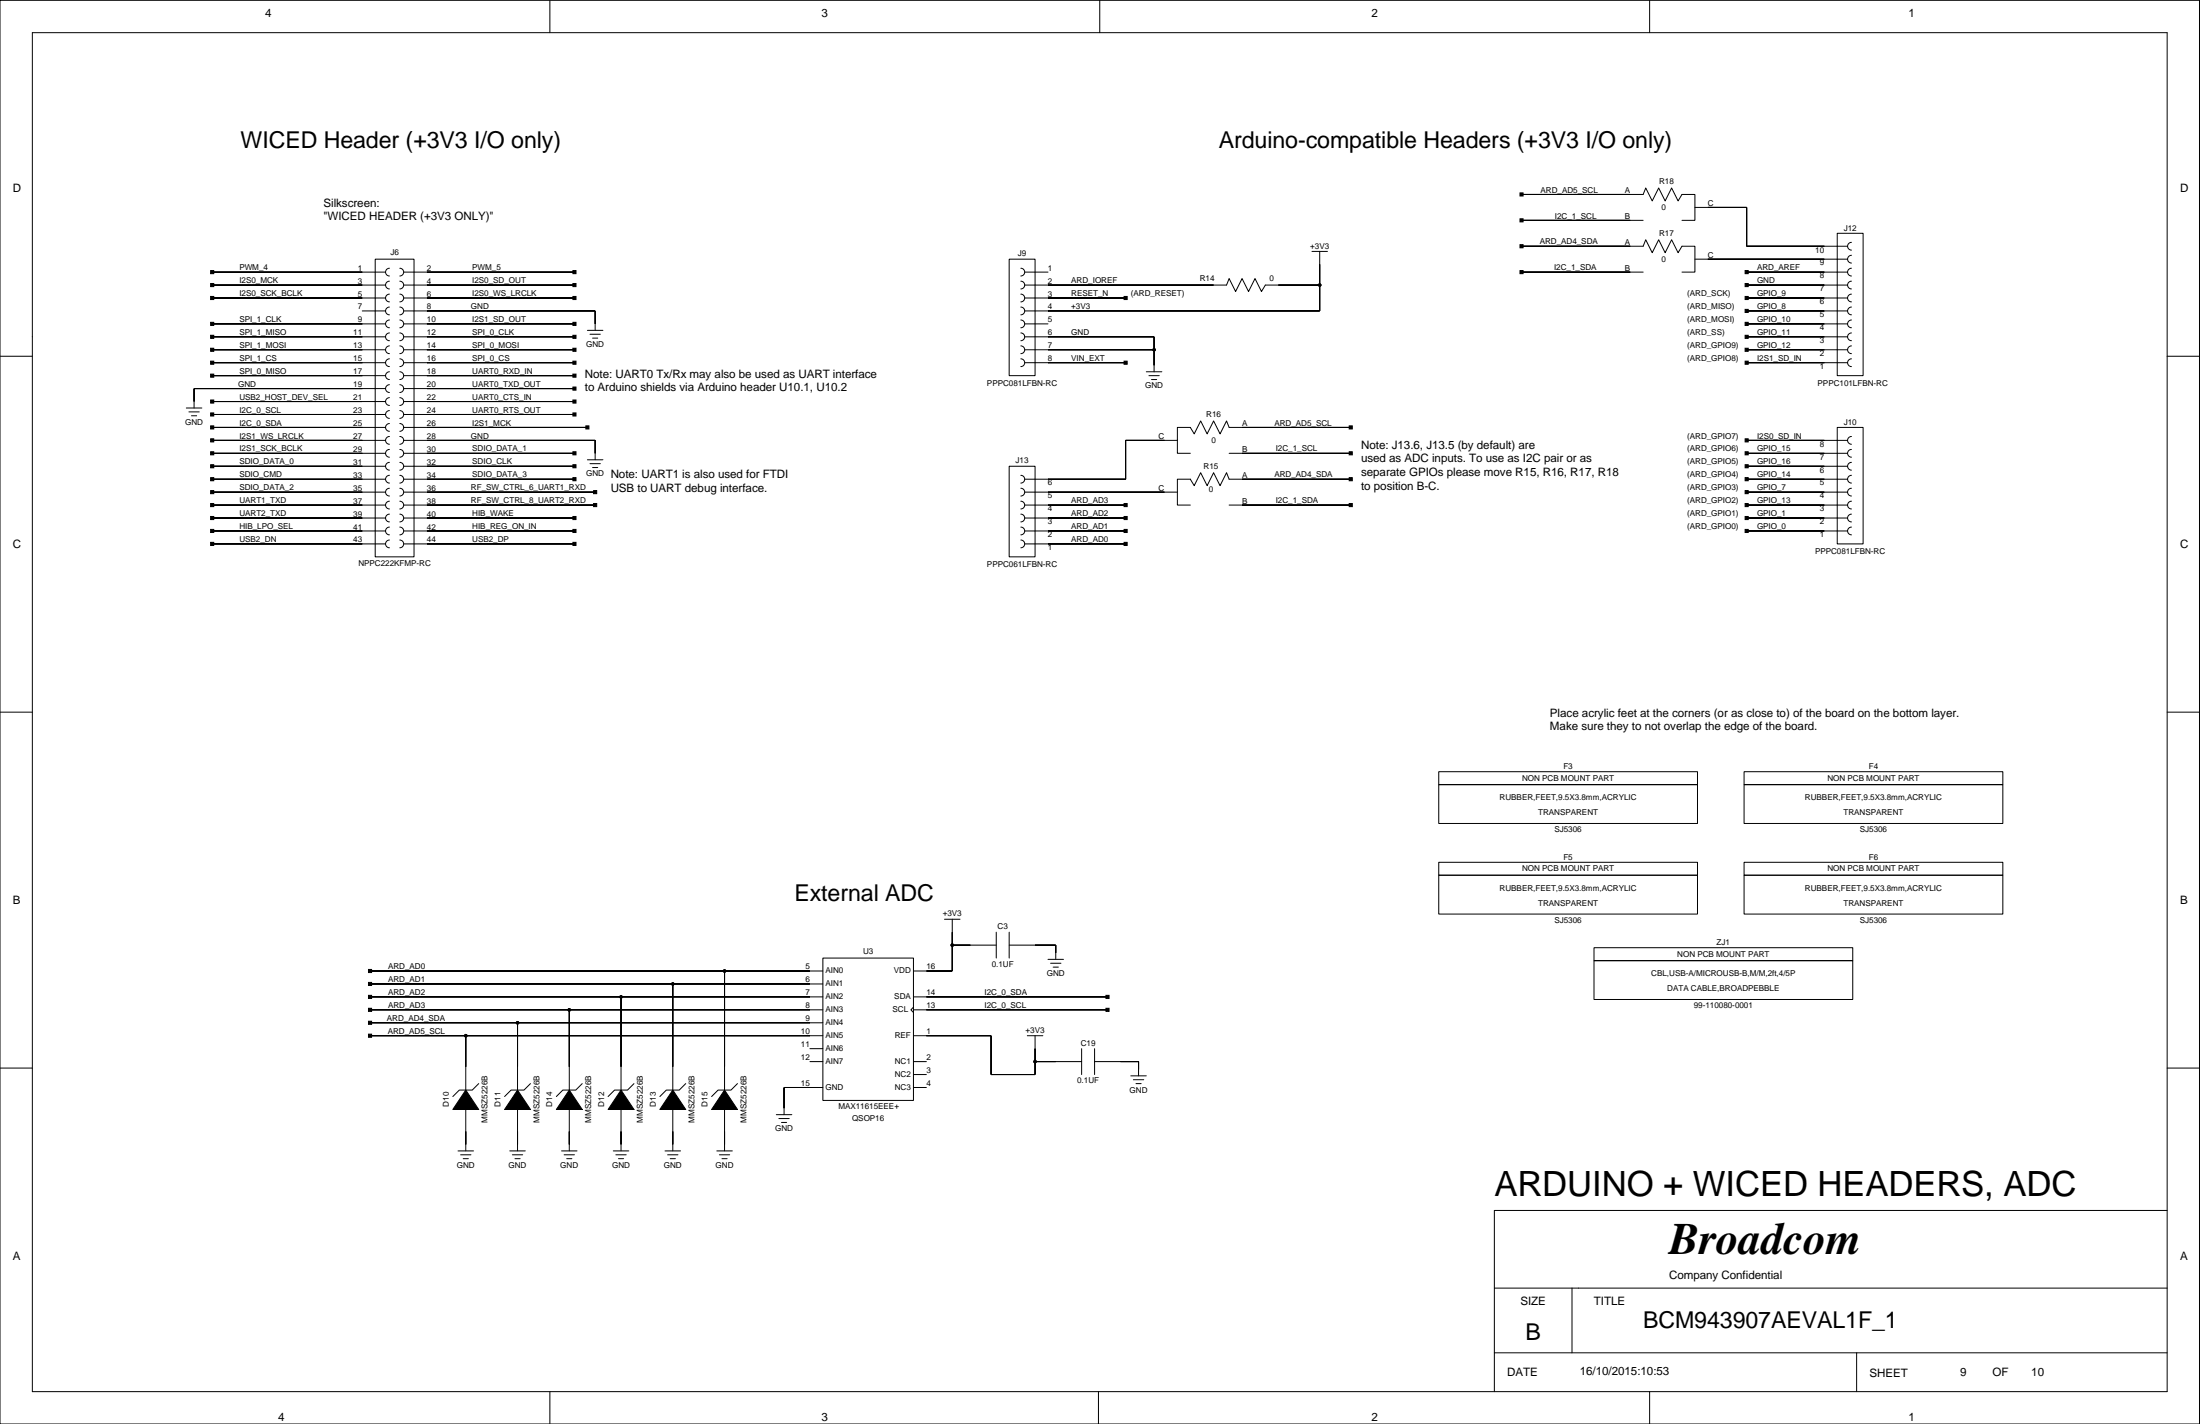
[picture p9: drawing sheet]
<svg xmlns="http://www.w3.org/2000/svg" width="432mm" height="279mm" viewBox="0 0 432 279" stroke-linecap="round" stroke-linejoin="round" font-family="sans-serif">
<g fill="none" stroke="#000" stroke-width=".2">
<path d="M0 .1h431.7v279.3h-431.7zM6.3 6.4h419.1v266.7h-419.1zM107.9 .1v6.3M215.9 .1v6.3M323.8 .1v6.3M298.6 38.2h23.9l.5-1.3 1.3 2.5 1.3-2.5 1.2 2.5 1.3-2.5 1.3 2.5 .7-1.2h2.6v5h-2.6M41.6 58.5h34.1M41.6 55.9h34.1M41.6 53.4h34.1M73.6 50.9h7.7v58.4h-7.7zM76.4 57.7a.76 .76 0 0 0-.7 .8 .76 .76 0 0 0 .7 .7M76.4 55.2a.76 .76 0 0 0-.7 .7 .76 .76 0 0 0 .7 .8"/>
<path d="M76.4 52.6a.76 .76 0 0 0-.7 .8 .76 .76 0 0 0 .7 .8M78.5 57.7a.76 .76 0 0 1 .7 .8 .76 .76 0 0 1-.7 .7M78.5 55.2a.76 .76 0 0 1 .7 .7 .76 .76 0 0 1-.7 .8M78.5 52.6a.76 .76 0 0 1 .7 .8 .76 .76 0 0 1-.7 .8M79.2 58.5h33.6M79.2 55.9h33.6M79.2 53.4h33.6M198.1 50.9h5.1v22.8h-5.1zM200.4 57.7a.76 .76 0 0 1 .7 .8 .76 .76 0 0 1-.7 .7M200.4 55.2a.76 .76 0 0 1 .7 .7 .76 .76 0 0 1-.7 .8M200.4 52.6a.76 .76 0 0 1 .7 .8 .76 .76 0 0 1-.7 .8M201.1 55.9h39.6l.5-1.2 1.3 2.5 1.3-2.5 1.3 2.5 1.2-2.5 1.3 2.5 .8-1.3h10.6"/>
<path d="M201.1 58.5h19.8M201.1 53.4h4.6M257.5 49.3h3M259 49.3v11.7h-57.9M298.6 48.3h23.9l.5-1.3 1.3 2.6 1.3-2.6 1.2 2.6 1.3-2.6 1.3 2.6 .7-1.3h2.6v5.1h-2.6M298.6 53.4h23.9M298.6 43.2h23.9M332.7 50.9h29.9M332.7 40.7h10.1v7.6h19.8M342.8 58.5h19.8M342.8 55.9h19.8M342.8 53.4h19.8"/>
<path d="M360.6 45.8h5.1v27.9h-5.1zM363.4 47.6a.76 .76 0 0 0-.8 .7 .76 .76 0 0 0 .8 .8M363.4 50.1a.76 .76 0 0 0-.8 .8 .76 .76 0 0 0 .8 .7M363.4 52.6a.76 .76 0 0 0-.8 .8 .76 .76 0 0 0 .8 .8M363.4 55.2a.76 .76 0 0 0-.8 .7 .76 .76 0 0 0 .8 .8M363.4 57.7a.76 .76 0 0 0-.8 .8 .76 .76 0 0 0 .8 .7M0 69.9h6.3M41.6 68.6h34.1M41.6 66.1h34.1M41.6 71.2h34.1M41.6 63.5h34.1M41.6 78.8h34.1"/>
<path d="M41.6 73.7h34.1M71.1 61h4.6M75.7 76.2h-37.6v3.9M76.4 78a.76 .76 0 0 0-.7 .8 .76 .76 0 0 0 .7 .7M76.4 75.5a.76 .76 0 0 0-.7 .7 .76 .76 0 0 0 .7 .8M76.4 72.9a.76 .76 0 0 0-.7 .8 .76 .76 0 0 0 .7 .8M76.4 70.4a.76 .76 0 0 0-.7 .8 .76 .76 0 0 0 .7 .7M76.4 67.9a.76 .76 0 0 0-.7 .7 .76 .76 0 0 0 .7 .8M76.4 65.3a.76 .76 0 0 0-.7 .8 .76 .76 0 0 0 .7 .8M76.4 62.8a.76 .76 0 0 0-.7 .7 .76 .76 0 0 0 .7 .8M76.4 60.2a.76 .76 0 0 0-.7 .8 .76 .76 0 0 0 .7 .8M78.5 78a.76 .76 0 0 1 .7 .8 .76 .76 0 0 1-.7 .7"/>
<path d="M78.5 75.5a.76 .76 0 0 1 .7 .7 .76 .76 0 0 1-.7 .8M78.5 72.9a.76 .76 0 0 1 .7 .8 .76 .76 0 0 1-.7 .8M78.5 70.4a.76 .76 0 0 1 .7 .8 .76 .76 0 0 1-.7 .7M78.5 67.9a.76 .76 0 0 1 .7 .7 .76 .76 0 0 1-.7 .8M78.5 65.3a.76 .76 0 0 1 .7 .8 .76 .76 0 0 1-.7 .8M78.5 62.8a.76 .76 0 0 1 .7 .7 .76 .76 0 0 1-.7 .8M78.5 60.2a.76 .76 0 0 1 .7 .8 .76 .76 0 0 1-.7 .8M79.2 68.6h33.6M79.2 66.1h33.6M79.2 71.2h33.6M79.2 63.5h33.6M79.2 78.8h33.6"/>
<path d="M79.2 73.7h33.6M79.2 76.2h33.6M79.2 61h37.6v3.8M115.3 64.8h3M115.8 65.6h2M116.3 66.3h1M200.4 70.4a.76 .76 0 0 1 .7 .8 .76 .76 0 0 1-.7 .7M200.4 67.9a.76 .76 0 0 1 .7 .7 .76 .76 0 0 1-.7 .8M200.4 65.3a.76 .76 0 0 1 .7 .8 .76 .76 0 0 1-.7 .8M200.4 62.8a.76 .76 0 0 1 .7 .7 .76 .76 0 0 1-.7 .8M200.4 60.2a.76 .76 0 0 1 .7 .8 .76 .76 0 0 1-.7 .8M201.1 68.6h25.4"/>
<path d="M201.1 66.1h25.4v6.8M201.1 71.2h19.8M201.1 63.5h4.6M225 72.9h3M225.5 73.7h2M226 74.5h1M342.8 68.6h19.8M342.8 66.1h19.8M342.8 71.2h19.8M342.8 63.5h19.8M342.8 61h19.8M363.4 60.2a.76 .76 0 0 0-.8 .8 .76 .76 0 0 0 .8 .8"/>
<path d="M363.4 62.8a.76 .76 0 0 0-.8 .7 .76 .76 0 0 0 .8 .8M363.4 65.3a.76 .76 0 0 0-.8 .8 .76 .76 0 0 0 .8 .8M363.4 67.9a.76 .76 0 0 0-.8 .7 .76 .76 0 0 0 .8 .8M363.4 70.4a.76 .76 0 0 0-.8 .8 .76 .76 0 0 0 .8 .7M425.4 69.9h6.3M36.6 80.1h3M37.1 80.8h2M37.6 81.6h1M41.6 91.5h34.1M41.6 94h34.1M41.6 88.9h34.1M41.6 96.6h34.1"/>
<path d="M41.6 83.9h34.1M41.6 99.1h34.1M41.6 86.4h34.1M41.6 81.3h34.1M76.4 98.3a.76 .76 0 0 0-.7 .8 .76 .76 0 0 0 .7 .8M76.4 95.8a.76 .76 0 0 0-.7 .8 .76 .76 0 0 0 .7 .7M76.4 93.3a.76 .76 0 0 0-.7 .7 .76 .76 0 0 0 .7 .8M76.4 90.7a.76 .76 0 0 0-.7 .8 .76 .76 0 0 0 .7 .7M76.4 88.2a.76 .76 0 0 0-.7 .7 .76 .76 0 0 0 .7 .8M76.4 85.6a.76 .76 0 0 0-.7 .8 .76 .76 0 0 0 .7 .8M76.4 83.1a.76 .76 0 0 0-.7 .8 .76 .76 0 0 0 .7 .7M76.4 80.6a.76 .76 0 0 0-.7 .7 .76 .76 0 0 0 .7 .8"/>
<path d="M78.5 98.3a.76 .76 0 0 1 .7 .8 .76 .76 0 0 1-.7 .8M78.5 95.8a.76 .76 0 0 1 .7 .8 .76 .76 0 0 1-.7 .7M78.5 93.3a.76 .76 0 0 1 .7 .7 .76 .76 0 0 1-.7 .8M78.5 90.7a.76 .76 0 0 1 .7 .8 .76 .76 0 0 1-.7 .7M78.5 88.2a.76 .76 0 0 1 .7 .7 .76 .76 0 0 1-.7 .8M78.5 85.6a.76 .76 0 0 1 .7 .8 .76 .76 0 0 1-.7 .8M78.5 83.1a.76 .76 0 0 1 .7 .8 .76 .76 0 0 1-.7 .7M78.5 80.6a.76 .76 0 0 1 .7 .7 .76 .76 0 0 1-.7 .8M79.2 91.5h33.6M79.2 94h33.6M79.2 88.9h33.6M79.2 96.6h37.6"/>
<path d="M79.2 83.9h36.1M79.2 99.1h37.6M79.2 86.4h37.6v3.8M79.2 81.3h33.6M115.3 90.2h3M115.8 91h2M116.3 91.7h1M198.1 91.5h5.1v17.8h-5.1zM200.4 93.3a.76 .76 0 0 1 .7 .7 .76 .76 0 0 1-.7 .8M200.4 95.8a.76 .76 0 0 1 .7 .8 .76 .76 0 0 1-.7 .7M200.4 98.3a.76 .76 0 0 1 .7 .8 .76 .76 0 0 1-.7 .8M201.1 96.6h30"/>
<path d="M201.1 99.1h19.8M231.1 86.4h-10.2v7.6h-19.8M241.2 88.9h23.9M241.2 99.1h23.9M265.1 83.9h-23.9l-.5-1.3-1.2 2.5-1.3-2.5-1.3 2.5-1.2-2.5-1.3 2.5-.8-1.2h-2.5v5h2.5M265.1 94h-23.9l-.5-1.2-1.2 2.5-1.3-2.5-1.3 2.5-1.2-2.5-1.3 2.5-.8-1.3h-2.5v5.1h2.5M342.8 91.5h19.8M342.8 94h19.8M342.8 88.9h19.8M342.8 96.6h19.8M342.8 99.1h19.8M342.8 86.4h19.8"/>
<path d="M360.6 83.9h5.1v22.8h-5.1zM363.4 85.6a.76 .76 0 0 0-.8 .8 .76 .76 0 0 0 .8 .8M363.4 88.2a.76 .76 0 0 0-.8 .7 .76 .76 0 0 0 .8 .8M363.4 90.7a.76 .76 0 0 0-.8 .8 .76 .76 0 0 0 .8 .7M363.4 93.3a.76 .76 0 0 0-.8 .7 .76 .76 0 0 0 .8 .8M363.4 95.8a.76 .76 0 0 0-.8 .8 .76 .76 0 0 0 .8 .7M363.4 98.3a.76 .76 0 0 0-.8 .8 .76 .76 0 0 0 .8 .8M41.6 101.6h34.1M41.6 104.2h34.1M41.6 106.7h34.1M76.4 106a.76 .76 0 0 0-.7 .7 .76 .76 0 0 0 .7 .8M76.4 100.9a.76 .76 0 0 0-.7 .7 .76 .76 0 0 0 .7 .8"/>
<path d="M76.4 103.4a.76 .76 0 0 0-.7 .8 .76 .76 0 0 0 .7 .7M78.5 106a.76 .76 0 0 1 .7 .7 .76 .76 0 0 1-.7 .8M78.5 100.9a.76 .76 0 0 1 .7 .7 .76 .76 0 0 1-.7 .8M78.5 103.4a.76 .76 0 0 1 .7 .8 .76 .76 0 0 1-.7 .7M79.2 101.6h33.6M79.2 104.2h33.6M79.2 106.7h33.6M200.4 100.9a.76 .76 0 0 1 .7 .7 .76 .76 0 0 1-.7 .8M200.4 103.4a.76 .76 0 0 1 .7 .8 .76 .76 0 0 1-.7 .7M200.4 106a.76 .76 0 0 1 .7 .7 .76 .76 0 0 1-.7 .8M201.1 101.6h19.8M201.1 104.2h19.8"/>
<path d="M201.1 106.7h19.8M342.8 101.6h19.8M342.8 104.2h19.8M363.4 100.9a.76 .76 0 0 0-.8 .7 .76 .76 0 0 0 .8 .8M363.4 103.4a.76 .76 0 0 0-.8 .8 .76 .76 0 0 0 .8 .7M0 139.7h6.3M334.7 133.6h.1M425.4 139.7h6.3M282.4 154h50.8v7.6h-50.8zM282.4 151.4h50.8v2.6h-50.8zM342.3 154h50.8v7.6h-50.8zM342.3 151.4h50.8v2.6h-50.8z"/>
<path d="M282.4 171.7h50.8v7.6h-50.8zM282.4 169.2h50.8v2.5h-50.8zM342.3 171.7h50.8v7.6h-50.8zM342.3 169.2h50.8v2.5h-50.8zM72.6 190.5h88.9M72.6 198.1h88.9M72.6 195.6h88.9M72.6 193.1h88.9M111.7 198.1v15.8M121.9 195.6v18.3M132.1 193.1v20.8M142.2 190.5v23.4"/>
<path d="M161.5 188h17.8v27.9h-17.8zM179.3 197.6l-.5 .5 .5 .5M179.3 198.1h38.1M179.3 195.6h38.1M185.4 180.4h3M186.9 180.4v10.1h-7.6M186.9 185.4h8.6M195.5 182.9v5.1M198.1 185.4h9.1v2.8M198.1 182.9v5.1M205.7 188.2h3M206.2 189h2"/>
<path d="M206.7 189.8h1M312.9 188.5h50.7v7.6h-50.7zM312.9 185.9h50.7v2.6h-50.7zM0 209.6h6.3M72.6 200.7h88.9M72.6 203.2h88.9M91.4 203.2v10.7M91.4 217.7v8.1M94 212.6l-1.3 1.3h-2.6l-1.2 1.3M101.6 200.7v13.2M101.6 217.7v8.1M104.1 212.6l-1.3 1.3h-2.5l-1.3 1.3"/>
<path d="M111.7 217.7v8.1M114.3 212.6l-1.3 1.3h-2.5l-1.3 1.3M121.9 217.7v8.1M124.4 212.6l-1.2 1.3h-2.6l-1.2 1.3M132.1 217.7v8.1M134.6 212.6l-1.3 1.3h-2.5l-1.3 1.3M142.2 217.7v8.1M144.7 212.6l-1.2 1.3h-2.6l-1.2 1.3M152.4 218.7h3M152.9 219.5h2M159 205.8h2.5M159 208.3h2.5"/>
<path d="M161.5 213.4h-7.6v5.3M179.3 203.2h15.2v7.6h8.7v-7.6M179.3 208.3h2.5M179.3 213.4h2.5M179.3 210.8h2.5M201.6 203.2h3.1M203.2 208.3h9.1M212.3 205.8v5M214.8 208.3h8.7v2.8M214.8 205.8v5M221.9 211.1h3.1M222.5 211.9h2"/>
<path d="M223 212.6h1M333.4 211.1h.1M425.4 209.6h6.3M89.9 225.8h3M90.4 226.6h2M90.9 227.3h1M100.1 225.8h3M100.6 226.6h2M101.1 227.3h1M110.2 225.8h3.1M110.7 226.6h2.1M111.2 227.3h1"/>
<path d="M120.4 225.8h3M120.9 226.6h2M121.4 227.3h1M130.5 225.8h3.1M131 226.6h2.1M131.5 227.3h1.1M140.7 225.8h3M141.2 226.6h2M141.7 227.3h1M153.4 220.2h1M216.1 229.9h.1M425.4 237.5h-132.1v35.6"/>
<path d="M293.3 252.7h132.1M308.5 252.7v12.7M107.9 273.1v6.3M215.6 273.1v6.3M293.3 265.4h132.1M323.8 273.1v6.3M364.4 265.4v7.7"/>
<circle cx="259" cy="55.9" r=".25"/>
<circle cx="226.5" cy="68.6" r=".25"/>
<circle cx="111.7" cy="198.1" r=".25"/>
<circle cx="121.9" cy="195.6" r=".25"/>
<circle cx="132.1" cy="193.1" r=".25"/>
<circle cx="142.2" cy="190.5" r=".25"/>
<circle cx="186.9" cy="185.4" r=".25"/>
<circle cx="91.4" cy="203.2" r=".25"/>
<circle cx="101.6" cy="200.7" r=".25"/>
<circle cx="203.2" cy="208.3" r=".25"/>
</g>
<g fill="#000" stroke="#000" stroke-width=".2">
<path d="M298.3 37.9h.6v.6h-.6z" fill-rule="evenodd"/>
<path d="M298.6 38.2h21.4z" fill-rule="evenodd"/>
<path d="M41.3 55.6h.7v.6h-.7z" fill-rule="evenodd"/>
<path d="M41.3 58.2h.7v.6h-.7z" fill-rule="evenodd"/>
<path d="M41.3 53.1h.7v.6h-.7z" fill-rule="evenodd"/>
<path d="M41.6 55.9h29.5z" fill-rule="evenodd"/>
<path d="M41.6 58.5h29.5z" fill-rule="evenodd"/>
<path d="M41.6 53.4h29.5z" fill-rule="evenodd"/>
<path d="M112.4 58.2h.7v.6h-.7z" fill-rule="evenodd"/>
<path d="M112.4 55.6h.7v.6h-.7z" fill-rule="evenodd"/>
<path d="M112.4 53.1h.7v.6h-.7z" fill-rule="evenodd"/>
<path d="M83.8 58.5h29z" fill-rule="evenodd"/>
<path d="M83.8 55.9h29z" fill-rule="evenodd"/>
<path d="M83.8 53.4h29z" fill-rule="evenodd"/>
<path d="M220.6 58.2h.6v.6h-.6z" fill-rule="evenodd"/>
<path d="M205.7 58.5h15.2z" fill-rule="evenodd"/>
<path d="M205.7 55.9h32.5z" fill-rule="evenodd"/>
<path d="M250.9 55.9h8.1z" fill-rule="evenodd"/>
<path d="M259 55.9v5.1z" fill-rule="evenodd"/>
<path d="M259 51.9v4z" fill-rule="evenodd"/>
<path d="M298.3 48h.6v.6h-.6z" fill-rule="evenodd"/>
<path d="M298.3 42.9h.6v.6h-.6z" fill-rule="evenodd"/>
<path d="M298.3 53.1h.6v.6h-.6z" fill-rule="evenodd"/>
<path d="M298.6 48.3h21.4z" fill-rule="evenodd"/>
<path d="M298.6 43.2h21.4z" fill-rule="evenodd"/>
<path d="M298.6 53.4h21.4z" fill-rule="evenodd"/>
<path d="M342.5 53.1h.6v.6h-.6z" fill-rule="evenodd"/>
<path d="M342.5 55.6h.6v.6h-.6z" fill-rule="evenodd"/>
<path d="M342.5 58.2h.6v.6h-.6z" fill-rule="evenodd"/>
<path d="M335.2 40.7h7.6z" fill-rule="evenodd"/>
<path d="M342.8 40.7v7.6z" fill-rule="evenodd"/>
<path d="M342.8 53.4h15.3z" fill-rule="evenodd"/>
<path d="M342.8 55.9h15.3z" fill-rule="evenodd"/>
<path d="M342.8 58.5h15.3z" fill-rule="evenodd"/>
<path d="M335.2 50.9h22.9z" fill-rule="evenodd"/>
<path d="M342.8 48.3h15.3z" fill-rule="evenodd"/>
<path d="M38.1 76.2v2.6z" fill-rule="evenodd"/>
<path d="M41.3 78.5h.7v.6h-.7z" fill-rule="evenodd"/>
<path d="M41.3 70.9h.7v.6h-.7z" fill-rule="evenodd"/>
<path d="M41.3 68.3h.7v.6h-.7z" fill-rule="evenodd"/>
<path d="M41.3 65.8h.7v.6h-.7z" fill-rule="evenodd"/>
<path d="M41.3 63.2h.7v.7h-.7z" fill-rule="evenodd"/>
<path d="M41.3 73.4h.7v.6h-.7z" fill-rule="evenodd"/>
<path d="M41.6 78.8h29.5z" fill-rule="evenodd"/>
<path d="M41.6 71.2h29.5z" fill-rule="evenodd"/>
<path d="M41.6 68.6h29.5z" fill-rule="evenodd"/>
<path d="M41.6 66.1h29.5z" fill-rule="evenodd"/>
<path d="M41.6 63.5h29.5z" fill-rule="evenodd"/>
<path d="M38.1 76.2h33z" fill-rule="evenodd"/>
<path d="M41.6 73.7h29.5z" fill-rule="evenodd"/>
<path d="M112.4 63.2h.7v.7h-.7z" fill-rule="evenodd"/>
<path d="M112.4 73.4h.7v.6h-.7z" fill-rule="evenodd"/>
<path d="M112.4 75.9h.7v.7h-.7z" fill-rule="evenodd"/>
<path d="M112.4 78.5h.7v.6h-.7z" fill-rule="evenodd"/>
<path d="M112.4 70.9h.7v.6h-.7z" fill-rule="evenodd"/>
<path d="M112.4 68.3h.7v.6h-.7z" fill-rule="evenodd"/>
<path d="M112.4 65.8h.7v.6h-.7z" fill-rule="evenodd"/>
<path d="M83.8 63.5h29z" fill-rule="evenodd"/>
<path d="M83.8 73.7h29z" fill-rule="evenodd"/>
<path d="M83.8 76.2h29z" fill-rule="evenodd"/>
<path d="M83.8 78.8h29z" fill-rule="evenodd"/>
<path d="M83.8 71.2h29z" fill-rule="evenodd"/>
<path d="M83.8 68.6h29z" fill-rule="evenodd"/>
<path d="M83.8 66.1h29z" fill-rule="evenodd"/>
<path d="M83.8 61h33z" fill-rule="evenodd"/>
<path d="M116.8 61v2.5z" fill-rule="evenodd"/>
<path d="M220.6 70.9h.6v.6h-.6z" fill-rule="evenodd"/>
<path d="M205.7 71.2h15.2z" fill-rule="evenodd"/>
<path d="M205.7 68.6h20.8z" fill-rule="evenodd"/>
<path d="M205.7 66.1h20.8z" fill-rule="evenodd"/>
<path d="M226.5 66.1v2.5z" fill-rule="evenodd"/>
<path d="M226.5 68.6v3.1z" fill-rule="evenodd"/>
<path d="M205.7 61h53.3z" fill-rule="evenodd"/>
<path d="M342.5 70.9h.6v.6h-.6z" fill-rule="evenodd"/>
<path d="M342.5 60.7h.6v.6h-.6z" fill-rule="evenodd"/>
<path d="M342.5 65.8h.6v.6h-.6z" fill-rule="evenodd"/>
<path d="M342.5 63.2h.6v.7h-.6z" fill-rule="evenodd"/>
<path d="M342.5 68.3h.6v.6h-.6z" fill-rule="evenodd"/>
<path d="M342.8 71.2h15.3z" fill-rule="evenodd"/>
<path d="M342.8 61h15.3z" fill-rule="evenodd"/>
<path d="M342.8 66.1h15.3z" fill-rule="evenodd"/>
<path d="M342.8 63.5h15.3z" fill-rule="evenodd"/>
<path d="M342.8 68.6h15.3z" fill-rule="evenodd"/>
<path d="M41.3 93.7h.7v.6h-.7z" fill-rule="evenodd"/>
<path d="M41.3 91.2h.7v.6h-.7z" fill-rule="evenodd"/>
<path d="M41.3 96.3h.7v.6h-.7z" fill-rule="evenodd"/>
<path d="M41.3 88.6h.7v.6h-.7z" fill-rule="evenodd"/>
<path d="M41.3 86.1h.7v.6h-.7z" fill-rule="evenodd"/>
<path d="M41.3 83.6h.7v.6h-.7z" fill-rule="evenodd"/>
<path d="M41.3 81h.7v.6h-.7z" fill-rule="evenodd"/>
<path d="M41.3 98.8h.7v.6h-.7z" fill-rule="evenodd"/>
<path d="M41.6 94h29.5z" fill-rule="evenodd"/>
<path d="M41.6 91.5h29.5z" fill-rule="evenodd"/>
<path d="M41.6 96.6h29.5z" fill-rule="evenodd"/>
<path d="M41.6 88.9h29.5z" fill-rule="evenodd"/>
<path d="M41.6 86.4h29.5z" fill-rule="evenodd"/>
<path d="M41.6 83.9h29.5z" fill-rule="evenodd"/>
<path d="M41.6 81.3h29.5z" fill-rule="evenodd"/>
<path d="M41.6 99.1h29.5z" fill-rule="evenodd"/>
<path d="M112.4 91.2h.7v.6h-.7z" fill-rule="evenodd"/>
<path d="M112.4 88.6h.7v.6h-.7z" fill-rule="evenodd"/>
<path d="M112.4 93.7h.7v.6h-.7z" fill-rule="evenodd"/>
<path d="M112.4 81h.7v.6h-.7z" fill-rule="evenodd"/>
<path d="M83.8 91.5h29z" fill-rule="evenodd"/>
<path d="M83.8 88.9h29z" fill-rule="evenodd"/>
<path d="M83.8 94h29z" fill-rule="evenodd"/>
<path d="M83.8 81.3h29z" fill-rule="evenodd"/>
<path d="M115 83.6h.6v.6h-.6z" fill-rule="evenodd"/>
<path d="M83.8 83.9h31.5z" fill-rule="evenodd"/>
<path d="M116.5 96.3h.6v.6h-.6z" fill-rule="evenodd"/>
<path d="M116.5 98.8h.6v.6h-.6z" fill-rule="evenodd"/>
<path d="M83.8 96.6h33z" fill-rule="evenodd"/>
<path d="M83.8 86.4h33z" fill-rule="evenodd"/>
<path d="M116.8 86.4v2.5z" fill-rule="evenodd"/>
<path d="M83.8 99.1h33z" fill-rule="evenodd"/>
<path d="M220.6 98.8h.6v.6h-.6z" fill-rule="evenodd"/>
<path d="M205.7 99.1h15.2z" fill-rule="evenodd"/>
<path d="M220.9 86.4v7.6z" fill-rule="evenodd"/>
<path d="M205.7 94h15.2z" fill-rule="evenodd"/>
<path d="M205.7 96.6h22.8z" fill-rule="evenodd"/>
<path d="M220.9 86.4h7.6z" fill-rule="evenodd"/>
<path d="M264.8 83.6h.6v.6h-.6z" fill-rule="evenodd"/>
<path d="M264.8 93.7h.6v.6h-.6z" fill-rule="evenodd"/>
<path d="M264.8 88.6h.6v.6h-.6z" fill-rule="evenodd"/>
<path d="M264.8 98.8h.6v.6h-.6z" fill-rule="evenodd"/>
<path d="M243.8 83.9h21.3z" fill-rule="evenodd"/>
<path d="M243.8 94h21.3z" fill-rule="evenodd"/>
<path d="M243.8 88.9h21.3z" fill-rule="evenodd"/>
<path d="M243.8 99.1h21.3z" fill-rule="evenodd"/>
<path d="M342.5 96.3h.6v.6h-.6z" fill-rule="evenodd"/>
<path d="M342.5 98.8h.6v.6h-.6z" fill-rule="evenodd"/>
<path d="M342.5 86.1h.6v.6h-.6z" fill-rule="evenodd"/>
<path d="M342.5 93.7h.6v.6h-.6z" fill-rule="evenodd"/>
<path d="M342.5 88.6h.6v.6h-.6z" fill-rule="evenodd"/>
<path d="M342.5 91.2h.6v.6h-.6z" fill-rule="evenodd"/>
<path d="M342.8 96.6h15.3z" fill-rule="evenodd"/>
<path d="M342.8 99.1h15.3z" fill-rule="evenodd"/>
<path d="M342.8 86.4h15.3z" fill-rule="evenodd"/>
<path d="M342.8 94h15.3z" fill-rule="evenodd"/>
<path d="M342.8 88.9h15.3z" fill-rule="evenodd"/>
<path d="M342.8 91.5h15.3z" fill-rule="evenodd"/>
<path d="M41.3 103.9h.7v.6h-.7z" fill-rule="evenodd"/>
<path d="M41.3 101.3h.7v.6h-.7z" fill-rule="evenodd"/>
<path d="M41.3 106.4h.7v.6h-.7z" fill-rule="evenodd"/>
<path d="M41.6 104.2h29.5z" fill-rule="evenodd"/>
<path d="M41.6 101.6h29.5z" fill-rule="evenodd"/>
<path d="M41.6 106.7h29.5z" fill-rule="evenodd"/>
<path d="M112.4 103.9h.7v.6h-.7z" fill-rule="evenodd"/>
<path d="M112.4 101.3h.7v.6h-.7z" fill-rule="evenodd"/>
<path d="M112.4 106.4h.7v.6h-.7z" fill-rule="evenodd"/>
<path d="M83.8 104.2h29z" fill-rule="evenodd"/>
<path d="M83.8 101.6h29z" fill-rule="evenodd"/>
<path d="M83.8 106.7h29z" fill-rule="evenodd"/>
<path d="M220.6 101.3h.6v.6h-.6z" fill-rule="evenodd"/>
<path d="M220.6 103.9h.6v.6h-.6z" fill-rule="evenodd"/>
<path d="M220.6 106.4h.6v.6h-.6z" fill-rule="evenodd"/>
<path d="M205.7 101.6h15.2z" fill-rule="evenodd"/>
<path d="M205.7 104.2h15.2z" fill-rule="evenodd"/>
<path d="M205.7 106.7h15.2z" fill-rule="evenodd"/>
<path d="M342.5 101.3h.6v.6h-.6z" fill-rule="evenodd"/>
<path d="M342.5 103.9h.6v.6h-.6z" fill-rule="evenodd"/>
<path d="M342.8 101.6h15.3z" fill-rule="evenodd"/>
<path d="M342.8 104.2h15.3z" fill-rule="evenodd"/>
<path d="M72.3 190.2h.6v.6h-.6z" fill-rule="evenodd"/>
<path d="M72.3 197.8h.6v.6h-.6z" fill-rule="evenodd"/>
<path d="M72.3 195.3h.6v.6h-.6z" fill-rule="evenodd"/>
<path d="M72.3 192.8h.6v.6h-.6z" fill-rule="evenodd"/>
<path d="M111.7 198.1v11.2z" fill-rule="evenodd"/>
<path d="M72.6 198.1h39.1z" fill-rule="evenodd"/>
<path d="M121.9 195.6v13.7z" fill-rule="evenodd"/>
<path d="M72.6 195.6h49.3z" fill-rule="evenodd"/>
<path d="M132.1 193.1v16.2z" fill-rule="evenodd"/>
<path d="M72.6 193.1h59.5z" fill-rule="evenodd"/>
<path d="M142.2 190.5v18.8z" fill-rule="evenodd"/>
<path d="M72.6 190.5h69.6z" fill-rule="evenodd"/>
<path d="M142.2 190.5h16.8z" fill-rule="evenodd"/>
<path d="M111.7 198.1h47.3z" fill-rule="evenodd"/>
<path d="M121.9 195.6h37.1z" fill-rule="evenodd"/>
<path d="M132.1 193.1h26.9z" fill-rule="evenodd"/>
<path d="M181.8 190.5h5.1z" fill-rule="evenodd"/>
<path d="M186.9 185.4v5.1z" fill-rule="evenodd"/>
<path d="M186.9 182.9v2.5z" fill-rule="evenodd"/>
<path d="M186.9 185.4h3.6z" fill-rule="evenodd"/>
<path d="M203.2 185.4h4z" fill-rule="evenodd"/>
<path d="M207.2 185.4v1.6z" fill-rule="evenodd"/>
<path d="M217.1 195.3h.6v.6h-.6z" fill-rule="evenodd"/>
<path d="M217.1 197.8h.6v.6h-.6z" fill-rule="evenodd"/>
<path d="M181.8 195.6h35.6z" fill-rule="evenodd"/>
<path d="M181.8 198.1h35.6z" fill-rule="evenodd"/>
<path d="M72.3 200.4h.6v.6h-.6z" fill-rule="evenodd"/>
<path d="M72.3 202.9h.6v.6h-.6z" fill-rule="evenodd"/>
<path d="M91.4 203.2v6.1z" fill-rule="evenodd"/>
<path d="M72.6 203.2h18.8z" fill-rule="evenodd"/>
<path d="M91.4 213.9l2.6 3.8h-5.1z" fill-rule="evenodd"/>
<path d="M101.6 200.7v8.6z" fill-rule="evenodd"/>
<path d="M72.6 200.7h29z" fill-rule="evenodd"/>
<path d="M101.6 213.9l2.5 3.8h-5.1z" fill-rule="evenodd"/>
<path d="M111.7 213.9l2.6 3.8h-5.1z" fill-rule="evenodd"/>
<path d="M121.9 213.9l2.5 3.8h-5z" fill-rule="evenodd"/>
<path d="M132.1 213.9l2.5 3.8h-5.1z" fill-rule="evenodd"/>
<path d="M142.2 213.9l2.5 3.8h-5z" fill-rule="evenodd"/>
<path d="M153.9 213.4v4z" fill-rule="evenodd"/>
<path d="M153.9 213.4h5.1z" fill-rule="evenodd"/>
<path d="M101.6 200.7h57.4z" fill-rule="evenodd"/>
<path d="M91.4 203.2h67.6z" fill-rule="evenodd"/>
<path d="M194.5 203.2v7.6z" fill-rule="evenodd"/>
<path d="M181.8 203.2h12.7z" fill-rule="evenodd"/>
<path d="M203.2 205.8v2.5z" fill-rule="evenodd"/>
<path d="M194.5 210.8h8.7z" fill-rule="evenodd"/>
<path d="M203.2 208.3v2.5z" fill-rule="evenodd"/>
<path d="M203.2 208.3h4z" fill-rule="evenodd"/>
<path d="M223.5 208.3v1.5z" fill-rule="evenodd"/>
<path d="M219.9 208.3h3.6z" fill-rule="evenodd"/>
<path d="M91.4 222v2.5z" fill-rule="evenodd"/>
<path d="M101.6 222v2.5z" fill-rule="evenodd"/>
<path d="M111.7 222v2.5z" fill-rule="evenodd"/>
<path d="M121.9 222v2.5z" fill-rule="evenodd"/>
<path d="M132.1 222v2.5z" fill-rule="evenodd"/>
<path d="M142.2 222v2.5z" fill-rule="evenodd"/>
<circle cx="259" cy="55.9" r=".25"/>
<circle cx="226.5" cy="68.6" r=".25"/>
<circle cx="111.7" cy="198.1" r=".25"/>
<circle cx="121.9" cy="195.6" r=".25"/>
<circle cx="132.1" cy="193.1" r=".25"/>
<circle cx="142.2" cy="190.5" r=".25"/>
<circle cx="186.9" cy="185.4" r=".25"/>
<circle cx="91.4" cy="203.2" r=".25"/>
<circle cx="101.6" cy="200.7" r=".25"/>
<circle cx="203.2" cy="208.3" r=".25"/>
</g>
<text font-size="8.8" x="327.6" y="246.1">Broadcom</text>
<text font-size="6.8" x="293.3" y="234.7">ARDUINO + WICED HEADERS, ADC</text>
<g font-size="4.6">
<text x="47.2" y="29">WICED Header (+3V3 I/O only)</text>
<text x="239.2" y="29">Arduino-compatible Headers (+3V3 I/O only)</text>
<text x="155.9" y="176.8">External ADC</text>
<text x="299.4" y="263">B</text>
<text x="322.5" y="260.6">BCM943907AEVAL1F_1</text>
</g>
<g font-size="2.3">
<text x="52.1" y="3.4">4</text>
<text x="161.3" y="3.4">3</text>
<text x="269.2" y="3.4">2</text>
<text x="374.6" y="3.4">1</text>
<text x="2.5" y="37.6">D</text>
<text x="63.5" y="40.6">Silkscreen:</text>
<text x="427.9" y="37.6">D</text>
<text x="63.5" y="43.2">&quot;WICED HEADER (+3V3 ONLY)&quot;</text>
<text x="114.8" y="74.1">Note: UART0 Tx/Rx may also be used as UART interface</text>
<text x="114.8" y="76.7">to Arduino shields via Arduino header U10.1, U10.2</text>
<text x="267.1" y="88">Note: J13.6, J13.5 (by default) are</text>
<text x="119.9" y="93.9">Note: UART1 is also used for FTDI</text>
<text x="267.1" y="90.7">used as ADC inputs. To use as I2C pair or as</text>
<text x="267.1" y="93.4">separate GPIOs please move R15, R16, R17, R18</text>
<text x="119.9" y="96.6">USB to UART debug interface.</text>
<text x="267.1" y="96">to position B-C.</text>
<text x="2.5" y="107.5">C</text>
<text x="427.9" y="107.5">C</text>
<text x="304.2" y="140.6">Place acrylic feet at the corners (or as close to) of the board on the bottom layer.</text>
<text x="304.2" y="143.3">Make sure they to not overlap the edge of the board.</text>
<text x="2.5" y="177.3">B</text>
<text x="427.9" y="177.3">B</text>
<text x="2.5" y="247.1">A</text>
<text x="327.6" y="250.9">Company Confidential</text>
<text x="427.9" y="247.1">A</text>
<text x="298.4" y="256">SIZE</text>
<text x="312.8" y="256">TITLE</text>
<text x="310.1" y="269.7">16/10/2015:10:53</text>
<text x="384.7" y="270">9</text>
<text x="398.7" y="270">10</text>
<text x="295.8" y="270">DATE</text>
<text x="366.9" y="270.2">SHEET</text>
<text x="391.1" y="270">OF</text>
<text x="54.6" y="278.9">4</text>
<text x="161.3" y="278.9">3</text>
<text x="269.2" y="278.9">2</text>
<text x="374.6" y="278.9">1</text>
</g>
<g font-size="1.6">
<text x="302.4" y="37.8">ARD_AD5_SCL</text>
<text x="318.9" y="37.9">A</text>
<text x="325.6" y="36.1">R18</text>
<text x="326.1" y="41.2">0</text>
<text x="335.2" y="40.4">C</text>
<text x="302.2" y="48">ARD_AD4_SDA</text>
<text x="305.2" y="42.9">I2C_1_SCL</text>
<text x="318.9" y="42.9">B</text>
<text x="325.6" y="46.2">R17</text>
<text x="361.9" y="45.2">J12</text>
<text x="47" y="53">PWM_4</text>
<text x="70.2" y="53.1">1</text>
<text x="76.6" y="50.1">J6</text>
<text x="83.8" y="53.1">2</text>
<text x="92.7" y="53">PWM_5</text>
<text x="199.8" y="50.3">J9</text>
<text x="205.7" y="53.1">1</text>
<text x="257.2" y="48.8">+3V3</text>
<text x="305" y="53">I2C_1_SDA</text>
<text x="318.9" y="48">A</text>
<text x="318.9" y="53.1">B</text>
<text x="326.1" y="51.3">0</text>
<text x="335.2" y="50.6">C</text>
<text x="344.9" y="53">ARD_AREF</text>
<text x="356.3" y="49.5">10</text>
<text x="357.2" y="52.1">9</text>
<text x="47" y="55.6">I2S0_MCK</text>
<text x="47" y="58.1">I2S0_SCK_BCLK</text>
<text x="70.2" y="58.2">5</text>
<text x="70.2" y="55.6">3</text>
<text x="83.8" y="58.2">6</text>
<text x="83.8" y="55.6">4</text>
<text x="92.7" y="58.1">I2S0_WS_LRCLK</text>
<text x="92.7" y="55.6">I2S0_SD_OUT</text>
<text x="205.7" y="58.2">3</text>
<text x="205.7" y="55.6">2</text>
<text x="210.3" y="58.1">RESET_N</text>
<text x="210.3" y="55.6">ARD_IOREF</text>
<text x="221.9" y="58.1">(ARD_RESET)</text>
<text x="235.5" y="55.1">R14</text>
<text x="249.2" y="55.1">0</text>
<text x="331.1" y="58.1">(ARD_SCK)</text>
<text x="344.9" y="55.6">GND</text>
<text x="344.9" y="58.1">GPIO_9</text>
<text x="357.2" y="54.6">8</text>
<text x="357.2" y="57.2">7</text>
<text x="357.2" y="59.7">6</text>
<text x="47" y="65.7">SPI_1_MISO</text>
<text x="47" y="63.2">SPI_1_CLK</text>
<text x="69.3" y="65.8">11</text>
<text x="70.2" y="63.3">9</text>
<text x="70.2" y="60.7">7</text>
<text x="83.8" y="65.8">12</text>
<text x="83.8" y="63.3">10</text>
<text x="83.8" y="60.7">8</text>
<text x="92.4" y="60.6">GND</text>
<text x="92.7" y="63.2">I2S1_SD_OUT</text>
<text x="92.7" y="65.7">SPI_0_CLK</text>
<text x="205.7" y="65.8">6</text>
<text x="205.7" y="63.3">5</text>
<text x="205.7" y="60.7">4</text>
<text x="210.3" y="60.6">+3V3</text>
<text x="210.3" y="65.7">GND</text>
<text x="331.1" y="60.6">(ARD_MISO)</text>
<text x="331.1" y="63.2">(ARD_MOSI)</text>
<text x="331.1" y="65.7">(ARD_SS)</text>
<text x="344.9" y="60.6">GPIO_8</text>
<text x="344.9" y="65.7">GPIO_11</text>
<text x="344.9" y="63.2">GPIO_10</text>
<text x="357.2" y="62.2">5</text>
<text x="357.2" y="64.8">4</text>
<text x="47" y="70.8">SPI_1_CS</text>
<text x="47" y="68.3">SPI_1_MOSI</text>
<text x="69.3" y="70.9">15</text>
<text x="69.3" y="68.3">13</text>
<text x="83.8" y="68.3">14</text>
<text x="83.8" y="70.9">16</text>
<text x="92.7" y="70.8">SPI_0_CS</text>
<text x="92.7" y="68.3">SPI_0_MOSI</text>
<text x="115.1" y="68.1">GND</text>
<text x="205.7" y="70.9">8</text>
<text x="205.7" y="68.3">7</text>
<text x="210.3" y="70.8">VIN_EXT</text>
<text x="331.1" y="68.3">(ARD_GPIO9)</text>
<text x="331.1" y="70.8">(ARD_GPIO8)</text>
<text x="344.9" y="70.8">I2S1_SD_IN</text>
<text x="344.9" y="68.3">GPIO_12</text>
<text x="357.2" y="67.3">3</text>
<text x="357.2" y="69.9">2</text>
<text x="46.7" y="75.9">GND</text>
<text x="47" y="73.3">SPI_0_MISO</text>
<text x="69.3" y="76">19</text>
<text x="69.3" y="73.4">17</text>
<text x="83.8" y="76">20</text>
<text x="83.8" y="73.4">18</text>
<text x="92.7" y="73.3">UART0_RXD_IN</text>
<text x="92.7" y="75.9">UART0_TXD_OUT</text>
<text x="193.7" y="75.7">PPPC081LFBN-RC</text>
<text x="224.8" y="76.2">GND</text>
<text x="356.8" y="75.7">PPPC101LFBN-RC</text>
<text x="357.2" y="72.4">1</text>
<text x="36.3" y="83.3">GND</text>
<text x="47" y="78.4">USB2_HOST_DEV_SEL</text>
<text x="47" y="83.5">I2C_0_SDA</text>
<text x="47" y="81">I2C_0_SCL</text>
<text x="69.3" y="83.6">25</text>
<text x="69.3" y="81">23</text>
<text x="69.3" y="78.5">21</text>
<text x="83.8" y="83.6">26</text>
<text x="83.8" y="81">24</text>
<text x="83.8" y="78.5">22</text>
<text x="92.7" y="83.5">I2S1_MCK</text>
<text x="92.7" y="78.4">UART0_CTS_IN</text>
<text x="92.7" y="81">UART0_RTS_OUT</text>
<text x="236.7" y="81.8">R16</text>
<text x="243.8" y="83.6">A</text>
<text x="250.1" y="83.5">ARD_AD5_SCL</text>
<text x="361.9" y="83.3">J10</text>
<text x="47" y="88.6">I2S1_SCK_BCLK</text>
<text x="47" y="86">I2S1_WS_LRCLK</text>
<text x="69.3" y="88.7">29</text>
<text x="69.3" y="86.1">27</text>
<text x="83.8" y="88.7">30</text>
<text x="83.8" y="86.1">28</text>
<text x="92.4" y="86">GND</text>
<text x="92.7" y="88.6">SDIO_DATA_1</text>
<text x="227.4" y="86.1">C</text>
<text x="237.8" y="86.9">0</text>
<text x="243.8" y="88.7">B</text>
<text x="250.4" y="88.6">I2C_1_SCL</text>
<text x="331.1" y="86">(ARD_GPIO7)</text>
<text x="331.1" y="88.6">(ARD_GPIO6)</text>
<text x="344.9" y="86">I2S0_SD_IN</text>
<text x="344.9" y="88.6">GPIO_15</text>
<text x="357.2" y="87.6">8</text>
<text x="47" y="93.7">SDIO_CMD</text>
<text x="47" y="91.1">SDIO_DATA_0</text>
<text x="69.3" y="93.7">33</text>
<text x="69.3" y="91.2">31</text>
<text x="83.8" y="93.7">34</text>
<text x="83.8" y="91.2">32</text>
<text x="92.7" y="91.1">SDIO_CLK</text>
<text x="92.7" y="93.7">SDIO_DATA_3</text>
<text x="115.1" y="93.5">GND</text>
<text x="199.3" y="90.9">J13</text>
<text x="205.7" y="95.3">6</text>
<text x="236.2" y="92">R15</text>
<text x="243.8" y="93.7">A</text>
<text x="250.1" y="93.7">ARD_AD4_SDA</text>
<text x="331.1" y="91.1">(ARD_GPIO5)</text>
<text x="331.1" y="93.7">(ARD_GPIO4)</text>
<text x="344.9" y="93.7">GPIO_14</text>
<text x="344.9" y="91.1">GPIO_16</text>
<text x="357.2" y="90.2">7</text>
<text x="357.2" y="92.7">6</text>
<text x="357.2" y="95.3">5</text>
<text x="47" y="96.2">SDIO_DATA_2</text>
<text x="47" y="98.7">UART1_TXD</text>
<text x="47" y="101.3">UART2_TXD</text>
<text x="69.3" y="101.4">39</text>
<text x="69.3" y="98.8">37</text>
<text x="69.3" y="96.3">35</text>
<text x="83.8" y="101.4">40</text>
<text x="83.8" y="98.8">38</text>
<text x="83.8" y="96.3">36</text>
<text x="92.4" y="96.2">RF_SW_CTRL_6_UART1_RXD</text>
<text x="92.4" y="98.7">RF_SW_CTRL_8_UART2_RXD</text>
<text x="92.7" y="101.3">HIB_WAKE</text>
<text x="205.7" y="97.8">5</text>
<text x="205.7" y="100.3">4</text>
<text x="210.3" y="98.7">ARD_AD3</text>
<text x="210.3" y="101.3">ARD_AD2</text>
<text x="227.4" y="96.3">C</text>
<text x="237.3" y="96.5">0</text>
<text x="243.8" y="98.8">B</text>
<text x="250.4" y="98.7">I2C_1_SDA</text>
<text x="331.1" y="96.2">(ARD_GPIO3)</text>
<text x="331.1" y="98.7">(ARD_GPIO2)</text>
<text x="331.1" y="101.3">(ARD_GPIO1)</text>
<text x="344.9" y="96.2">GPIO_7</text>
<text x="344.9" y="98.7">GPIO_13</text>
<text x="344.9" y="101.3">GPIO_1</text>
<text x="357.2" y="97.8">4</text>
<text x="357.2" y="100.3">3</text>
<text x="47" y="103.8">HIB_LPO_SEL</text>
<text x="47" y="106.4">USB2_DN</text>
<text x="69.3" y="106.4">43</text>
<text x="69.3" y="103.9">41</text>
<text x="83.8" y="106.4">44</text>
<text x="83.8" y="103.9">42</text>
<text x="92.7" y="103.8">HIB_REG_ON_IN</text>
<text x="92.7" y="106.4">USB2_DP</text>
<text x="205.7" y="102.9">3</text>
<text x="205.7" y="105.4">2</text>
<text x="205.7" y="108">1</text>
<text x="210.3" y="103.8">ARD_AD1</text>
<text x="210.3" y="106.4">ARD_AD0</text>
<text x="331.1" y="103.8">(ARD_GPIO0)</text>
<text x="344.9" y="103.8">GPIO_0</text>
<text x="357.2" y="102.9">2</text>
<text x="357.2" y="105.4">1</text>
<text x="70.3" y="111">NPPC222KFMP-RC</text>
<text x="193.7" y="111.3">PPPC061LFBN-RC</text>
<text x="356.2" y="108.7">PPPC081LFBN-RC</text>
<text x="298.7" y="153.2">NON PCB MOUNT PART</text>
<text x="306.9" y="150.9">F3</text>
<text x="358.7" y="153.2">NON PCB MOUNT PART</text>
<text x="366.8" y="150.9">F4</text>
<text x="294.3" y="157">RUBBER,FEET,9.5X3.8mm,ACRYLIC</text>
<text x="301.9" y="159.9">TRANSPARENT</text>
<text x="354.3" y="157">RUBBER,FEET,9.5X3.8mm,ACRYLIC</text>
<text x="361.8" y="159.9">TRANSPARENT</text>
<text x="305.1" y="163.3">SJ5306</text>
<text x="365" y="163.3">SJ5306</text>
<text x="298.7" y="170.9">NON PCB MOUNT PART</text>
<text x="306.9" y="168.6">F5</text>
<text x="358.7" y="170.9">NON PCB MOUNT PART</text>
<text x="366.8" y="168.6">F6</text>
<text x="185" y="179.8">+3V3</text>
<text x="294.3" y="174.7">RUBBER,FEET,9.5X3.8mm,ACRYLIC</text>
<text x="301.9" y="177.7">TRANSPARENT</text>
<text x="354.3" y="174.7">RUBBER,FEET,9.5X3.8mm,ACRYLIC</text>
<text x="361.8" y="177.7">TRANSPARENT</text>
<text x="195.8" y="182.4">C3</text>
<text x="305.1" y="181.1">SJ5306</text>
<text x="336.9" y="185.4">ZJ1</text>
<text x="365" y="181.1">SJ5306</text>
<text x="76.2" y="190.2">ARD_AD0</text>
<text x="158.1" y="190.2">5</text>
<text x="162" y="191">AIN0</text>
<text x="169.4" y="187.2">U3</text>
<text x="175.4" y="191">VDD</text>
<text x="181.8" y="190.2">16</text>
<text x="194.7" y="189.7">0.1UF</text>
<text x="205.5" y="191.5">GND</text>
<text x="324.1" y="191.5">CBL,USB-A/MICROUSB-B,M/M,2ft,4/5P</text>
<text x="329.2" y="187.7">NON PCB MOUNT PART</text>
<text x="76.2" y="192.7">ARD_AD1</text>
<text x="76.2" y="197.8">ARD_AD3</text>
<text x="76.2" y="195.2">ARD_AD2</text>
<text x="158.1" y="197.8">8</text>
<text x="158.1" y="195.2">7</text>
<text x="158.1" y="192.7">6</text>
<text x="162" y="193.5">AIN1</text>
<text x="162" y="196.1">AIN2</text>
<text x="175.5" y="196.1">SDA</text>
<text x="181.8" y="195.2">14</text>
<text x="181.8" y="197.8">13</text>
<text x="193.2" y="195.2">I2C_0_SDA</text>
<text x="193.2" y="197.8">I2C_0_SCL</text>
<text x="327.2" y="194.5">DATA CABLE,BROADPEBBLE</text>
<text x="332.4" y="197.9">99-110080-0001</text>
<text x="75.9" y="200.3">ARD_AD4_SDA</text>
<text x="76.1" y="202.9">ARD_AD5_SCL</text>
<text x="157.2" y="202.9">10</text>
<text x="158.1" y="200.3">9</text>
<text x="162" y="198.6">AIN3</text>
<text x="162" y="201.2">AIN4</text>
<text x="162" y="203.7">AIN5</text>
<text x="175.2" y="198.6">SCL</text>
<text x="175.6" y="203.7">REF</text>
<text x="181.8" y="202.9">1</text>
<text x="201.3" y="202.7">+3V3</text>
<text x="157.2" y="207.9">12</text>
<text x="157.2" y="205.4">11</text>
<text x="162" y="206.2">AIN6</text>
<text x="162" y="208.8">AIN7</text>
<text x="175.6" y="208.8">NC1</text>
<text x="181.8" y="207.9">2</text>
<text x="212.1" y="205.2">C19</text>
<text x="157.2" y="213">15</text>
<text x="162" y="213.8">GND</text>
<text x="175.6" y="213.8">NC3</text>
<text x="175.6" y="211.3">NC2</text>
<text x="181.8" y="210.5">3</text>
<text x="181.8" y="213">4</text>
<text x="211.4" y="212.6">0.1UF</text>
<text x="221.7" y="214.4">GND</text>
<text x="88.1" y="217.1" transform="rotate(-90 88.1 217.1)">D10</text>
<text x="95.7" y="220.3" transform="rotate(-90 95.7 220.3)">MMSZ5226B</text>
<text x="98.2" y="217.1" transform="rotate(-90 98.2 217.1)">D11</text>
<text x="105.9" y="220.3" transform="rotate(-90 105.9 220.3)">MMSZ5226B</text>
<text x="108.4" y="217.1" transform="rotate(-90 108.4 217.1)">D14</text>
<text x="116" y="220.3" transform="rotate(-90 116 220.3)">MMSZ5226B</text>
<text x="118.6" y="217.1" transform="rotate(-90 118.6 217.1)">D12</text>
<text x="126.2" y="220.3" transform="rotate(-90 126.2 220.3)">MMSZ5226B</text>
<text x="128.7" y="217.1" transform="rotate(-90 128.7 217.1)">D13</text>
<text x="136.3" y="220.3" transform="rotate(-90 136.3 220.3)">MMSZ5226B</text>
<text x="138.9" y="217.1" transform="rotate(-90 138.9 217.1)">D15</text>
<text x="146.5" y="220.3" transform="rotate(-90 146.5 220.3)">MMSZ5226B</text>
<text x="152.1" y="222">GND</text>
<text x="164.6" y="217.6">MAX11615EEE+</text>
<text x="167.2" y="219.9">QSOP16</text>
<text x="89.7" y="229.1">GND</text>
<text x="99.8" y="229.1">GND</text>
<text x="110" y="229.1">GND</text>
<text x="120.1" y="229.1">GND</text>
<text x="130.3" y="229.1">GND</text>
<text x="140.5" y="229.1">GND</text>
</g>
</svg>
